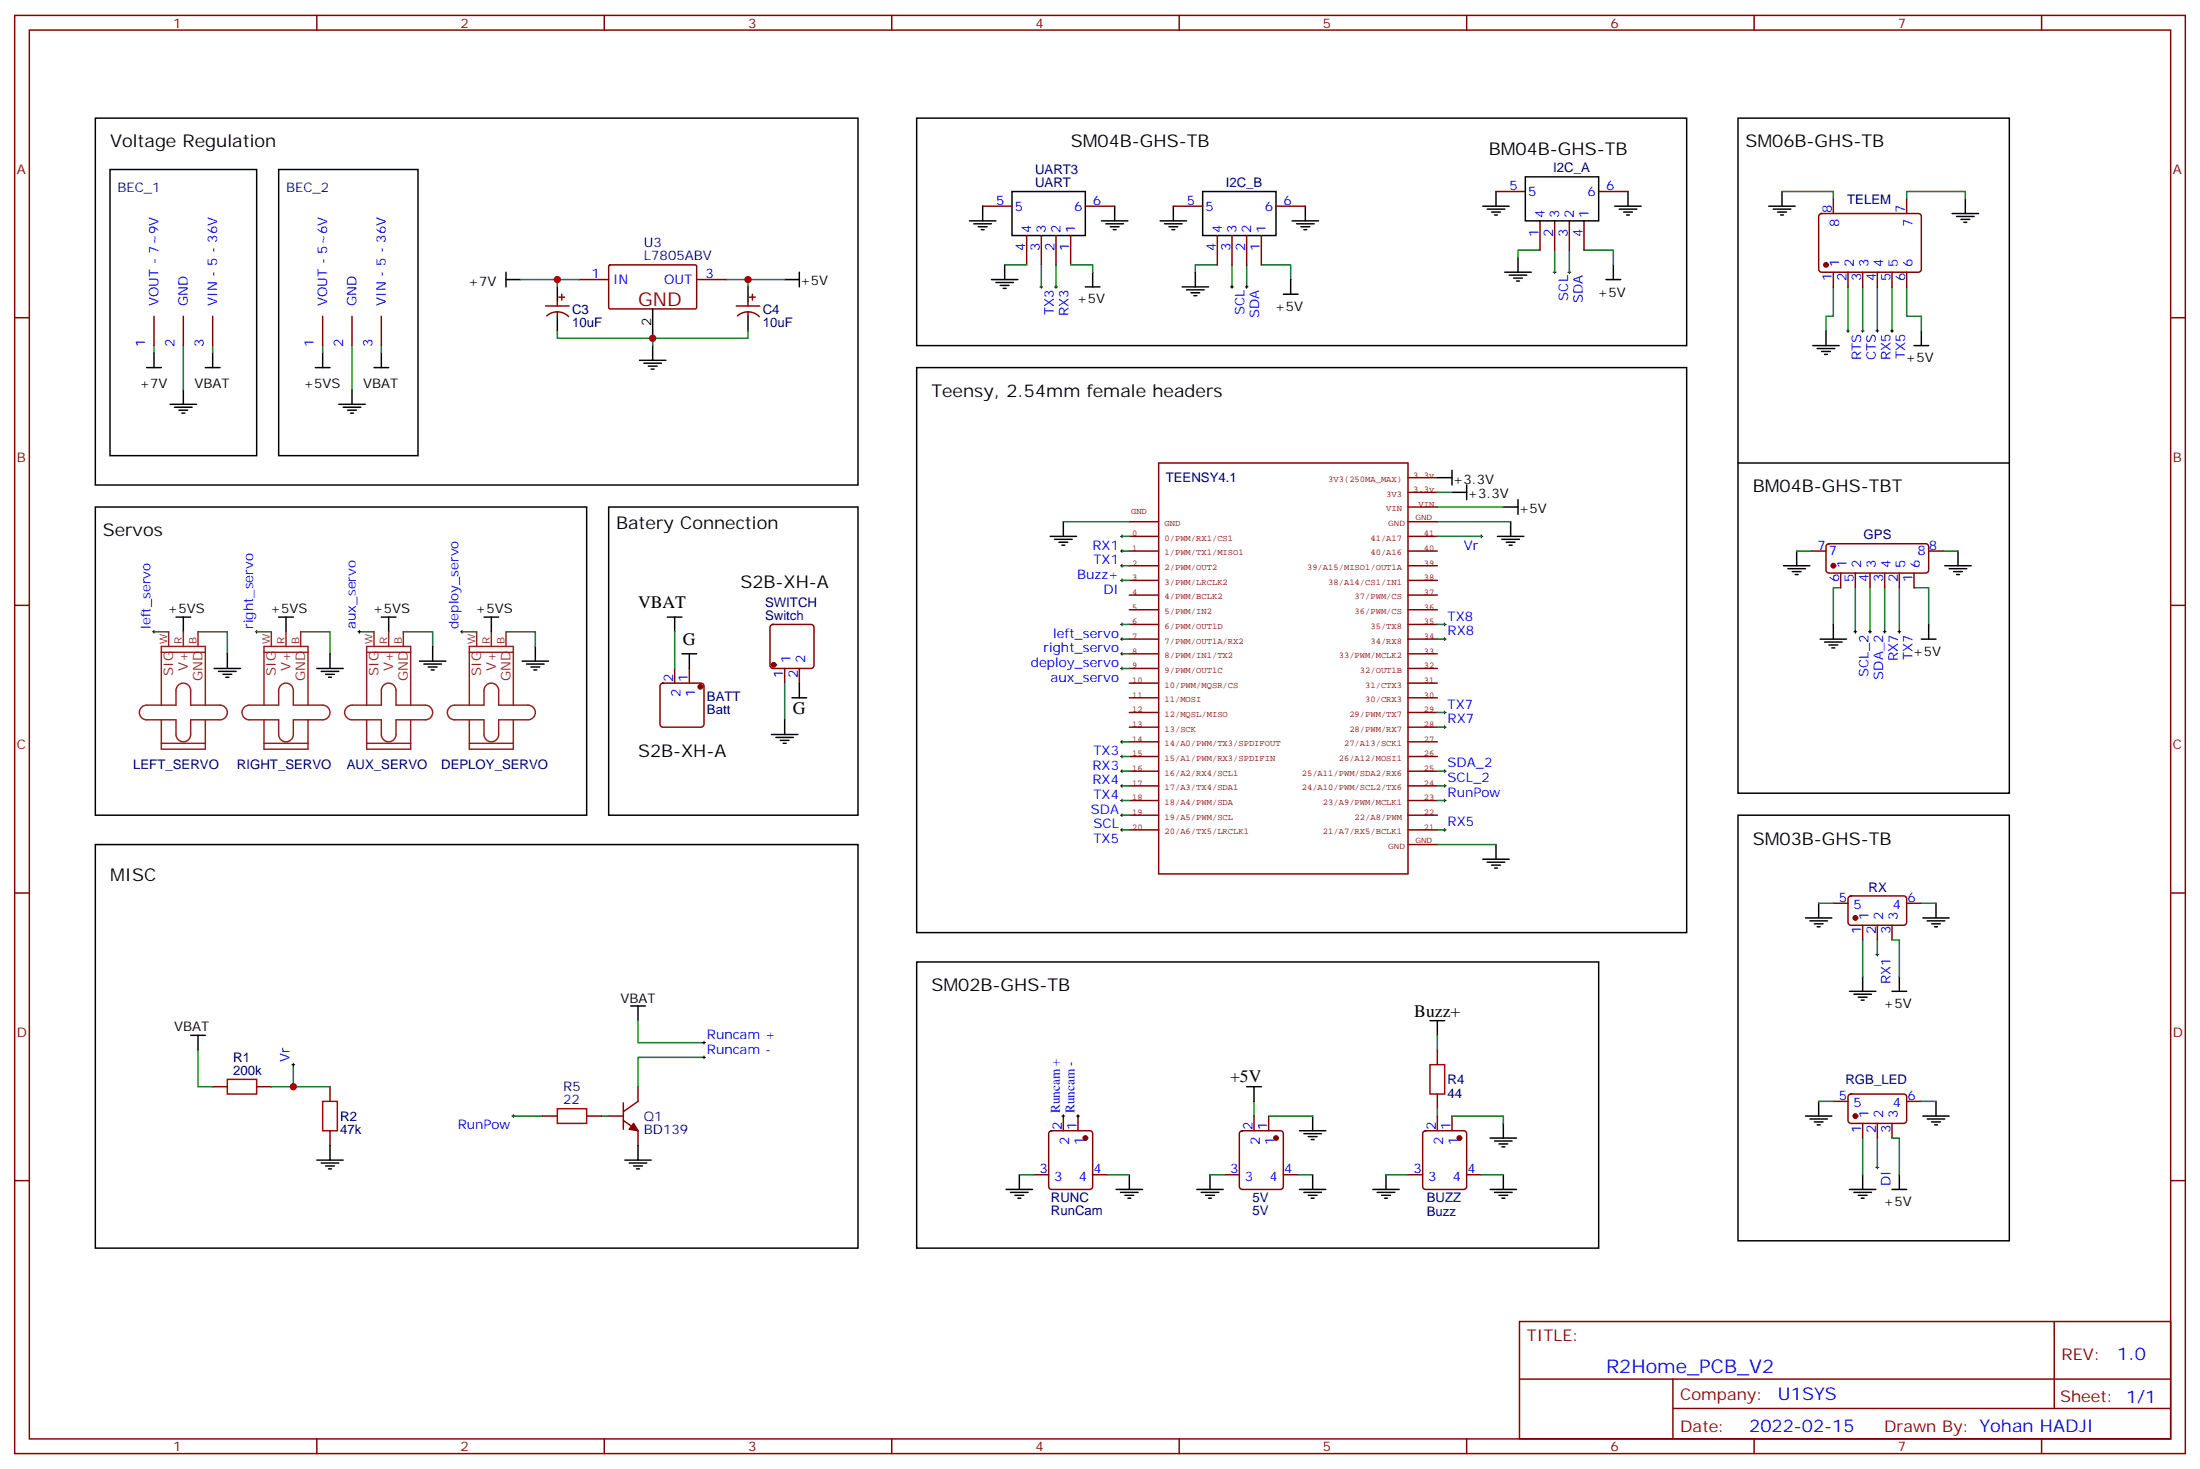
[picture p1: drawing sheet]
<svg xmlns="http://www.w3.org/2000/svg" width="529mm" height="353mm" viewBox="0 0 529 353" stroke-linecap="round" stroke-linejoin="round" font-family="sans-serif">
<g fill="none" stroke="#870000" stroke-width=".35">
<path d="M3.5 3.7h522.1v345.7h-522.1zM7.1 7.2h515v338.7h-515zM76.2 3.7v3.5M145.3 3.7v3.5M214.5 3.7v3.5M283.6 3.7v3.5M352.8 3.7v3.5M421.9 3.7v3.5M491.1 3.7v3.5M236.4 49.6h7M246.9 56.6v7.1M250.5 56.6v7.1"/>
<path d="M254 56.6v7.1M257.5 56.6v7.1M261.1 49.6h7M282.2 49.6h7.1M292.8 56.6v7.1M296.3 56.6v7.1M299.9 56.6v7.1M303.4 56.6v7.1M306.9 49.6h7.1M359.8 46h7.1M370.4 53.1v7M373.9 53.1v7"/>
<path d="M377.5 53.1v7M381 53.1v7M384.5 46h7.1M437.7 51.5l.4-.2h23.3a.71 .71 0 0 1 .7 .7v12.7a.76 .76 0 0 1-.7 .7h-23.3a.76 .76 0 0 1-.7-.7v-12.7zM441 47.8v3.5M458.6 47.8v3.5M3.5 76.4h3.6M37 76v7.1M44.1 76v7.1M51.2 76v7.1M77.6 76v7.1M84.7 76v7.1"/>
<path d="M91.7 76v7.1M131.2 73.6h5.7M131.5 75.9a3.8 3.8 0 0 1 5.3 .2M134.1 72.5v1.1M134.1 75v1M134.4 71.4h1.4M135.1 70.7v1.4M139.3 67.2h7.1M146.5 63.9l.3-.2h20.6l.2 .3-.1 10.1-.3 .2-20.6-.1-.2-.3zM167.6 67.2h7M177.1 73.6h5.6M177.4 75.9a3.8 3.8 0 0 1 5.2 .2"/>
<path d="M179.9 72.5v1.1M179.9 75v1M180.3 71.4h1.4M181 70.7v1.4M441 65.4v3.6M444.5 65.4v3.6M448 65.4v3.6M451.6 65.4v3.6M455.1 65.4v3.6M458.6 65.4v3.6M522.1 76.4h3.5M338.7 125.4h7"/>
<path d="M435.7 132.5h3.5M439.4 130.9l.5-.2h23.3a.71 .71 0 0 1 .7 .7v5.7a.76 .76 0 0 1-.7 .7h-23.3a.76 .76 0 0 1-.7-.7v-5.7zM442.7 137.8v3.5M446.3 137.8v3.5M449.8 137.8v3.5M453.3 137.8v3.5M456.8 137.8v3.5M460.4 137.8v3.5M463.9 132.5h3.5M3.5 145.5h3.6M185.4 150.3l.5-.2h9.2a.71 .71 0 0 1 .7 .7v9.2a.76 .76 0 0 1-.7 .7h-9.2a.76 .76 0 0 1-.7-.7v-9.2zM522.1 145.5h3.5"/>
<path d="M159 164.4l.5-.2h9.1a.71 .71 0 0 1 .7 .7v9.2a.76 .76 0 0 1-.7 .7h-9.1a.76 .76 0 0 1-.8-.7v-9.2zM162.3 160.7v3.5M165.8 160.7v3.5M188.7 160.7v3.5M192.3 160.7v3.5M3.5 214.7h3.6M338.7 203h7M441 217.1h3.5M444.7 215.6l.5-.2h12.7a.71 .71 0 0 1 .7 .7v5.6a.76 .76 0 0 1-.7 .7h-12.7a.76 .76 0 0 1-.7-.7v-5.6zM458.6 217.1h3.5M522.1 214.7h3.5M448 222.4v3.6"/>
<path d="M451.6 222.4v3.6M455.1 222.4v3.6M345.7 252.4v3.5M51.2 261.2h3.5M61.7 261.2h3.6M79.4 261.2v3.6M79.4 271.8v3.5M130.5 268.3h3.6M141.1 268.3h3.5M146.4 268.3h3.5M149.9 269.3l3.6 2.5v3.5M149.9 265.1v6.4"/>
<path d="M153.5 261.2v3.6l-3.6 2.4M252.5 272l.4-.2h9.2a.71 .71 0 0 1 .7 .7v12.7a.76 .76 0 0 1-.7 .7h-9.2a.76 .76 0 0 1-.7-.7v-12.7zM255.8 268.3v3.5M259.3 268.3v3.5M298.3 272l.5-.2h9.2a.71 .71 0 0 1 .7 .7v12.7a.76 .76 0 0 1-.7 .7h-9.2a.76 .76 0 0 1-.7-.7v-12.7zM301.6 268.3v3.5M305.2 268.3v3.5M342.4 272l.5-.2h9.2a.71 .71 0 0 1 .7 .7v12.7a.76 .76 0 0 1-.7 .7h-9.2a.76 .76 0 0 1-.7-.7v-12.7zM345.7 263v3.5M345.7 268.3v3.5M349.2 268.3v3.5M441 264.8h3.5"/>
<path d="M444.7 263.2l.5-.2h12.7a.71 .71 0 0 1 .7 .7v5.6a.76 .76 0 0 1-.7 .8h-12.7a.76 .76 0 0 1-.7-.8v-5.6zM448 270.1v3.5M451.6 270.1v3.5M455.1 270.1v3.5M458.6 264.8h3.5M3.5 283.8h3.6M248.7 282.4h3.5M262.8 282.4h3.5M294.6 282.4h3.5M308.7 282.4h3.5M338.7 282.4h3.5M352.8 282.4h3.5"/>
<path d="M522.1 283.8h3.5M365.5 317.7h156.6v28.2h-156.6zM494.1 317.7v20.9M365.5 331.5h156.5M402.4 338.6h119.6M402.4 331.5v14.1M76.2 345.9v3.5M145.3 345.9v3.5M214.5 345.9v3.5M283.6 345.9v3.5M352.8 345.9v3.5M421.9 345.9v3.5"/>
<path d="M491.1 345.9v3.5"/>
</g>
<g fill="none" stroke="#000" stroke-width=".35">
<path d="M22.9 28.4h183.5v88.2h-183.5zM220.5 28.4h185.2v54.7h-185.2zM418 28.4h65.3v162.3h-65.3zM26.5 40.7h35.2v68.8h-35.2zM67 40.7h33.5v68.8h-33.5zM233.2 53.1h6.3M234.2 53.8h4.3M235.3 54.5h2.1M236 55.2h.7M236.4 49.6v3.5M243.4 46h17.7v10.6h-17.7zM264.9 53.1h6.4"/>
<path d="M266 53.8h4.2M267.1 54.5h2.1M267.8 55.2h.7M268.1 49.6v3.5M279 53.1h6.4M280.1 53.8h4.2M281.2 54.5h2.1M281.9 55.2h.7M282.2 49.6v3.5M289.3 46h17.6v10.6h-17.6zM310.8 53.1h6.3M311.9 53.8h4.2"/>
<path d="M312.9 54.5h2.1M313.6 55.2h.7M314 49.6v3.5M356.7 49.6h6.3M357.7 50.3h4.2M358.8 51h2.1M359.5 51.7h.7M359.8 46v3.6M366.9 42.5h17.6v10.6h-17.6zM388.4 49.6h6.4M389.5 50.3h4.2M390.5 51h2.1"/>
<path d="M391.2 51.7h.7M391.6 46v3.6M425.4 49.6h6.4M426.5 50.3h4.2M427.6 51h2.1M428.3 51.7h.7M428.6 46v3.6M469.5 51.3h6.4M470.6 52h4.2M471.7 52.7h2.1M472.4 53.4h.7M472.7 47.8v3.5"/>
<path d="M121.7 67.2h3.5M121.7 65.4v3.6M134.1 69v3.5M134.1 76v3.6M157 74.3v7M179.9 69v3.5M179.9 76v3.6M188.7 67.2h3.6M192.3 65.4v3.6M238.5 67.2h6.3M239.5 67.9h4.3M240.6 68.6h2.1"/>
<path d="M241.3 69.3h.7M241.7 63.7v3.5M261.1 69h3.5M262.8 65.4v3.6M284.3 69h6.4M285.4 69.7h4.2M286.5 70.4h2.1M287.2 71.1h.7M287.5 65.4v3.6M308.7 70.7h3.5M310.4 67.2v3.5M361.9 65.4h6.4"/>
<path d="M363 66.1h4.2M364.1 66.9h2.1M364.8 67.6h.7M365.1 61.9v3.5M386.3 67.2h3.5M388.1 63.7v3.5M439.2 79.6v3.5M462.1 79.6v3.5M35.3 88.4h3.5M37 84.8v3.6M40.9 97.2h6.4M42 97.9h4.2"/>
<path d="M43 98.6h2.2M43.7 99.3h.7M44.1 93.7v3.5M49.4 88.4h3.5M51.2 84.8v3.6M75.8 88.4h3.6M77.6 84.8v3.6M81.5 97.2h6.3M82.5 97.9h4.3M83.6 98.6h2.1M84.3 99.3h.7M84.7 93.7v3.5"/>
<path d="M90 88.4h3.5M91.7 84.8v3.6M153.8 86.6h6.4M154.9 87.3h4.2M155.9 88h2.1M156.6 88.7h.7M157 83.1v3.5M220.5 88.4h185.2v135.8h-185.2zM436 83.1h6.4M437.1 83.8h4.2M438.1 84.5h2.2M438.9 85.2h.7"/>
<path d="M460.4 83.1h3.5M345.7 114.8h3.5M349.2 118.4h3.6M349.2 113.1v3.5M352.8 116.6v3.5M418 111.3h65.3M22.9 121.9h118.2v74.1h-118.2zM146.4 121.9h60v74.1h-60zM252.6 128.9h6.3M253.6 129.6h4.3M254.7 130.4h2.1M255.4 131.1h.7"/>
<path d="M255.8 125.4v3.5M360.2 128.9h6.3M361.2 129.6h4.3M361.6 121.9h3.5M362.3 130.4h2.1M363 131.1h.7M363.4 125.4v3.5M365.1 120.1v3.5M429 136h6.3M430 136.7h4.3M431.1 137.4h2.1M431.8 138.1h.7"/>
<path d="M432.2 132.5v3.5M467.8 136h6.3M468.8 136.7h4.3M469.9 137.4h2.1M470.6 138.1h.7M471 132.5v3.5M42.3 148.3h3.6M44.1 148.3v3.6M54.7 157.2v3.5M67 148.3h3.6M68.8 148.3v3.6M79.4 157.2v3.5"/>
<path d="M91.7 148.3h3.5M93.5 148.3v3.6M100.9 158.9h6.3M102 159.6h4.2M104.1 155.4v3.5M116.4 148.3h3.5M118.2 148.3v3.6M125.6 158.9h6.3M126.6 159.6h4.3M128.8 155.4v3.5M160.5 148.3h3.5M162.3 148.3v3.6"/>
<path d="M164 157.2h3.6M165.8 157.2v3.5M437.8 153.6h6.3M438.9 154.3h4.2M439.9 155h2.1M440.6 155.8h.7M441 150.1v3.5M462.1 153.6h3.6M463.9 150.1v3.5M51.5 160.7h6.4M52.6 161.4h4.2M53.6 162.1h2.1"/>
<path d="M54.3 162.8h.7M76.2 160.7h6.3M77.3 161.4h4.2M78.3 162.1h2.1M79 162.8h.7M103 160.3h2.1M103.7 161h.7M127.7 160.3h2.1M128.4 161h.7M185.6 176.6h6.3M186.6 177.3h4.3M187.7 178h2.1"/>
<path d="M188.4 178.7h.7M188.7 173v3.6M190.5 167.7h3.5M192.3 164.2v3.5M418 196h65.3v102.3h-65.3zM22.9 203h183.5v97h-183.5zM356.7 206.6h6.3M357.7 207.3h4.2M358.8 208h2.1M359.5 208.7h.7M359.8 203v3.6M437.4 217.1v3.6"/>
<path d="M465.7 217.1v3.6M220.5 231.2h164v68.8h-164zM434.3 220.7h6.3M435.3 221.4h4.3M436.4 222.1h2.1M437.1 222.8h.7M444.9 238.3h6.3M445.9 239h4.2M447 239.7h2.1M448 234.8v3.5M455.1 238.3h3.5M456.8 234.8v3.5"/>
<path d="M462.5 220.7h6.3M463.5 221.4h4.3M464.6 222.1h2.1M465.3 222.8h.7M45.9 248.9h3.5M47.6 248.9v3.5M151.7 241.8h3.5M153.5 241.8v3.6M344 245.4h3.5M345.7 245.4v3.5M447.7 240.4h.7M76.2 278.9h6.3"/>
<path d="M77.3 279.6h4.2M79.4 275.3v3.6M150.3 278.9h6.3M151.3 279.6h4.3M153.5 275.3v3.6M299.9 261.2h3.5M301.6 261.2v3.6M312.6 271.8h6.3M313.6 272.5h4.3M314.7 273.2h2.1M315.4 273.9h.7M315.7 268.3v3.5"/>
<path d="M358.4 273.6h6.4M359.5 274.3h4.2M360.5 275h2.2M361.2 275.7h.7M361.6 270.1v3.5M434.3 268.3h6.3M435.3 269h4.3M436.4 269.7h2.1M437.1 270.4h.7M437.4 264.8v3.5M462.5 268.3h6.3M463.5 269h4.3"/>
<path d="M464.6 269.7h2.1M465.3 270.4h.7M465.7 264.8v3.5M78.3 280.3h2.1M79 281h.7M152.4 280.3h2.1M153.1 281h.7M242 285.9h6.4M243.1 286.6h4.2M244.1 287.3h2.1M244.8 288h.7M245.2 282.4v3.5"/>
<path d="M268.5 285.9h6.3M269.5 286.6h4.3M270.6 287.3h2.1M271.3 288h.7M271.6 282.4v3.5M287.9 285.9h6.3M288.9 286.6h4.3M290 287.3h2.1M290.7 288h.7M291 282.4v3.5M312.6 285.9h6.3M313.6 286.6h4.3"/>
<path d="M314.7 287.3h2.1M315.4 288h.7M315.7 282.4v3.5M330.2 285.9h6.3M331.3 286.6h4.2M332.3 287.3h2.1M333 288h.7M333.4 282.4v3.5M358.4 285.9h6.4M359.5 286.6h4.2M360.5 287.3h2.2M361.2 288h.7"/>
<path d="M361.6 282.4v3.5M444.9 285.9h6.3M445.9 286.6h4.2M447 287.3h2.1M447.7 288h.7M448 282.4v3.5M455.1 285.9h3.5M456.8 282.4v3.5"/>
</g>
<g fill="none" stroke="#008700" stroke-width=".35">
<path d="M428.6 46h12.4v1.8M458.6 47.8v-1.8h14.1v1.8M125.2 67.2h14.1M134.1 79.6v1.7h22.9v1.8M134.1 67.2v1.8M174.6 67.2h14.1M179.9 79.6v1.7h-22.9M179.9 67.2v1.8M241.7 63.7h5.2M250.5 63.7v5.3M254 63.7v5.3M257.5 63.7h5.3v1.7"/>
<path d="M292.8 63.7h-5.3v1.7M296.3 63.7v5.3M299.9 63.7v5.3M303.4 63.7h7v3.5M370.4 60.1h-5.3v1.8M373.9 60.1v5.3M377.5 60.1v5.3M381 60.1h7.1v3.6M441 69v7h-1.8v3.6M444.5 69v10.6M448 69v10.6M451.6 69v10.6"/>
<path d="M455.1 69v10.6M458.6 69v7h3.5v3.6M37 83.1v1.7M44.1 83.1v10.6M51.2 83.1v1.7M77.6 83.1v1.7M84.7 83.1v10.6M91.7 83.1v1.7M345.7 118.4h3.5M255.8 125.4h15.8M269.9 128.9h1.7M269.9 132.5h1.7"/>
<path d="M269.9 136h1.7M269.9 139.5h1.7M345.7 125.4h17.7M345.7 128.9h10.6M345.7 121.9h15.9M432.2 132.5h3.5M467.4 132.5h3.6M37 151.9h3.6M47.6 151.9h7.1v5.3M61.7 151.9h3.6M72.3 151.9h7.1v5.3M86.4 151.9h3.6"/>
<path d="M97 151.9h7.1v3.5M111.1 151.9h3.6M121.7 151.9h7.1v3.5M162.3 151.9v8.8M269.9 150.1h1.7M269.9 153.6h1.7M269.9 157.2h1.7M345.7 150.1h1.8M345.7 153.6h1.8M442.7 141.3h-1.7v8.8M446.3 141.3v10.6M449.8 141.3v10.6"/>
<path d="M453.3 141.3v10.6M456.8 141.3v10.6M460.4 141.3h3.5v8.8M188.7 164.2v8.8M269.9 178.3h1.7M269.9 160.7h1.7M345.7 171.3h1.8M345.7 174.8h1.8M269.9 181.9h1.7M269.9 185.4h1.7M269.9 188.9h1.7M269.9 192.4h1.7"/>
<path d="M269.9 196h1.7M269.9 199.5h1.7M345.7 185.4h1.8M345.7 188.9h1.8M345.7 192.4h1.8M345.7 199.5h1.8M345.7 203h14.1M437.4 217.1h3.6M462.1 217.1h3.6M448 226v8.8M451.6 226v3.5M455.1 226h1.7v8.8"/>
<path d="M47.6 252.4v8.8h3.6M70.6 255.9v5.3M153.5 245.4v5.2h15.8M169.3 254.2h-15.8v7M345.7 248.9v3.5M65.3 261.2h14.1M123.5 268.3h7M144.6 268.3h1.8M301.6 264.8v3.5M305.2 268.3h10.5M345.7 266.5v1.8M349.2 268.3h12.4v1.8"/>
<path d="M437.4 264.8h3.6M448 273.6v8.8M451.6 273.6v7M455.1 273.6h1.7v8.8M462.1 264.8h3.6M245.2 282.4h3.5M266.3 282.4h5.3M291 282.4h3.6M312.2 282.4h3.5M333.4 282.4h5.3M356.3 282.4h5.3"/>
</g>
<g fill="none" stroke="#8c2424" stroke-width=".35">
<path d="M38.8 156.8h10.6M40.6 151.9v3.5M44.1 151.9v3.5M47.6 151.9v3.5M63.5 156.8h10.6M65.3 151.9v3.5M68.8 151.9v3.5M72.3 151.9v3.5M88.2 156.8h10.6M90 151.9v3.5M93.5 151.9v3.5M97 151.9v3.5"/>
<path d="M112.9 156.8h10.6M114.7 151.9v3.5M118.2 151.9v3.5M121.7 151.9v3.5M34 170l.8-.4 .5-.1h7v-3.5a1.76 1.76 0 0 1 1.8-1.8 1.76 1.76 0 0 1 1.8 1.8v3.5h7a1.76 1.76 0 0 1 1.8 1.8 1.76 1.76 0 0 1-1.8 1.7h-7v3.6a1.76 1.76 0 0 1-1.8 1.7 1.76 1.76 0 0 1-1.8-1.7v-3.6h-7a1.76 1.76 0 0 1-1.7-1.1 1.76 1.76 0 0 1 .4-1.9zM38.8 173v7.1h10.6v-7.1M38.8 169.5v-14.1h10.6v14.1M38.8 178.7h10.6M58.7 170l.8-.4 .5-.1h7v-3.5a1.76 1.76 0 0 1 1.8-1.8 1.76 1.76 0 0 1 1.8 1.8v3.5h7a1.76 1.76 0 0 1 1.8 1.8 1.76 1.76 0 0 1-1.8 1.7h-7v3.6a1.76 1.76 0 0 1-1.8 1.7 1.76 1.76 0 0 1-1.8-1.7v-3.6h-7a1.76 1.76 0 0 1-1.7-1.1 1.76 1.76 0 0 1 .4-1.9zM63.5 173v7.1h10.6v-7.1M63.5 169.5v-14.1h10.6v14.1M63.5 178.7h10.6"/>
<path d="M83.4 170l.8-.4 .5-.1h7v-3.5a1.76 1.76 0 0 1 1.8-1.8 1.76 1.76 0 0 1 1.7 1.8v3.5h7.1a1.76 1.76 0 0 1 1.8 1.8 1.76 1.76 0 0 1-1.8 1.7h-7.1v3.6a1.76 1.76 0 0 1-1.7 1.7 1.76 1.76 0 0 1-1.8-1.7v-3.6h-7a1.76 1.76 0 0 1-1.7-1.1 1.76 1.76 0 0 1 .4-1.9zM88.2 173v7.1h10.6v-7.1M88.2 169.5v-14.1h10.6v14.1M88.2 178.7h10.6M108.1 170l.8-.4 .5-.1h7v-3.5a1.76 1.76 0 0 1 1.8-1.8 1.76 1.76 0 0 1 1.7 1.8v3.5h7.1a1.76 1.76 0 0 1 1.8 1.8 1.76 1.76 0 0 1-1.8 1.7h-7.1v3.6a1.76 1.76 0 0 1-1.7 1.7 1.76 1.76 0 0 1-1.8-1.7v-3.6h-7a1.76 1.76 0 0 1-1.7-1.1 1.76 1.76 0 0 1 .4-1.9zM112.9 169.5v-14.1h10.6v14.1M112.9 173v7.1h10.6v-7.1M112.9 178.7h10.6"/>
</g>
<g fill="none" stroke="#000" stroke-width=".24">
<path d="M250.1 69h.7M250.5 68.6v.7M253.6 69h.8M254 68.6v.7M296 69h.7M296.3 68.6v.7M299.5 69h.7M299.9 68.6v.7M373.6 65.4h.7M373.9 65.1v.7M377.1 65.4h.7M377.5 65.1v.7"/>
<path d="M444.1 79.6h.8M444.5 79.2v.7M447.7 79.6h.7M448 79.2v.7M451.2 79.6h.7M451.6 79.2v.7M454.7 79.6h.7M455.1 79.2v.7M269.5 132.5h.7M269.5 128.9h.7M269.5 139.5h.7M269.5 136h.7"/>
<path d="M269.9 128.6v.7M269.9 132.1v.7M269.9 135.6v.7M269.9 139.2v.7M356 128.9h.7M356.3 128.6v.7M36.7 151.9h.7M37 151.5v.7M61.4 151.9h.7M61.7 151.5v.7M86.1 151.9h.7M86.4 151.5v.7"/>
<path d="M110.8 151.9h.7M111.1 151.5v.7M269.5 153.6h.7M269.5 150.1h.7M269.5 157.2h.7M269.9 149.8v.7M269.9 153.3v.7M269.9 156.8v.7M347.1 153.6h.7M347.1 150.1h.7M347.5 149.8v.7M347.5 153.3v.7"/>
<path d="M445.9 151.9h.7M446.3 151.5v.7M449.4 151.9h.7M449.8 151.5v.7M453 151.9h.7M453.3 151.5v.7M456.5 151.9h.7M456.8 151.5v.7M269.5 178.3h.7M269.5 160.7h.7M269.9 160.3v.7M269.9 178v.7"/>
<path d="M347.1 174.8h.7M347.1 171.3h.7M347.5 170.9v.7M347.5 174.4v.8M269.5 199.5h.7M269.5 188.9h.7M269.5 185.4h.7M269.5 192.4h.7M269.5 196h.7M269.5 181.9h.7M269.9 181.5v.7M269.9 185v.7"/>
<path d="M269.9 188.6v.7M269.9 192.1v.7M269.9 195.6v.7M269.9 199.1v.7M347.1 199.5h.7M347.1 188.9h.7M347.1 185.4h.7M347.1 192.4h.7M347.5 185v.7M347.5 188.6v.7M347.5 192.1v.7M347.5 199.1v.7"/>
<path d="M451.2 229.5h.7M451.6 229.1v.7M70.2 255.9h.7M70.6 255.6v.7M169 250.6h.7M169 254.2h.7M169.3 250.3v.7M169.3 253.8v.7M123.1 268.3h.7M123.5 267.9v.7M255.4 268.3h.7M255.8 267.9v.7"/>
<path d="M258.9 268.3h.7M259.3 267.9v.7M451.2 280.6h.7M451.6 280.3v.7"/>
</g>
<g fill="none" stroke="#850000" stroke-width=".35">
<path d="M278.7 111.3h60v98.8h-60zM338.7 118.4h7M338.7 114.8h7M271.6 128.9h7.1M271.6 132.5h7.1M271.6 136h7.1M271.6 139.5h7.1M271.6 125.4h7.1M338.7 128.9h7M338.7 132.5h7M338.7 136h7M338.7 139.5h7"/>
<path d="M338.7 121.9h7M271.6 157.2h7.1M271.6 153.6h7.1M271.6 150.1h7.1M271.6 146.6h7.1M271.6 143.1h7.1M338.7 157.2h7M338.7 153.6h7M338.7 150.1h7M338.7 146.6h7M338.7 143.1h7M271.6 164.2h7.1"/>
<path d="M271.6 167.7h7.1M271.6 171.3h7.1M271.6 174.8h7.1M271.6 178.3h7.1M271.6 160.7h7.1M338.7 164.2h7M338.7 167.7h7M338.7 171.3h7M338.7 174.8h7M338.7 178.3h7M338.7 160.7h7M271.6 181.9h7.1"/>
<path d="M271.6 185.4h7.1M271.6 188.9h7.1M271.6 192.4h7.1M271.6 196h7.1M271.6 199.5h7.1M338.7 181.9h7M338.7 185.4h7M338.7 188.9h7M338.7 192.4h7M338.7 196h7M338.7 199.5h7"/>
</g>
<path d="M54.7 259.5h7v3.5h-7zM344 255.9h3.5v7.1h-3.5zM77.6 264.8h3.5v7h-3.5zM134.1 266.5h7v3.6h-7z" fill="none" stroke="#a10000" stroke-width=".35"/>
<g fill="#870000" stroke="#870000" stroke-width=".35">
<path d="M152.4 270.1l1.1 1.7-2.2-.3z"/>
<circle cx="261.1" cy="273.6" r=".53"/>
<circle cx="306.9" cy="273.6" r=".53"/>
<circle cx="168.5" cy="165.1" r=".53"/>
<circle cx="186.1" cy="159.8" r=".53"/>
<circle cx="351" cy="273.6" r=".53"/>
<circle cx="439.2" cy="63.7" r=".53"/>
<circle cx="441" cy="136" r=".53"/>
<circle cx="446.3" cy="220.7" r=".53"/>
<circle cx="446.3" cy="268.3" r=".53"/>
</g>
<g fill="#c00">
<circle cx="134.1" cy="67.2" r=".88"/>
<circle cx="179.9" cy="67.2" r=".88"/>
<circle cx="157" cy="81.3" r=".88"/>
<circle cx="70.6" cy="261.2" r=".88"/>
</g>
<text font-size="4.6" fill="#800" x="153.5" y="73.6">GND</text>
<text font-size="4.6" fill="#00f" x="386.3" y="330">R2Home_PCB_V2</text>
<g font-size="4.2">
<text x="26.5" y="35.5">Voltage Regulation</text>
<text x="257.5" y="35.5">SM04B-GHS-TB</text>
<text x="419.8" y="35.5">SM06B-GHS-TB</text>
<text x="358.1" y="37.2">BM04B-GHS-TB</text>
<text x="224" y="95.4">Teensy, 2.54mm female headers</text>
<text x="421.6" y="118.4">BM04B-GHS-TBT</text>
<text x="24.7" y="128.9">Servos</text>
<text x="148.2" y="127.2">Batery Connection</text>
<text x="178.1" y="141.3">S2B-XH-A</text>
<text x="153.5" y="146.2">VBAT</text>
<text x="164.3" y="155">G</text>
<text x="190.7" y="171.7">G</text>
<text x="153.5" y="181.9">S2B-XH-A</text>
<text x="421.6" y="203">SM03B-GHS-TB</text>
<text x="26.5" y="211.8">MISC</text>
<text x="224" y="238.3">SM02B-GHS-TB</text>
<text x="340.2" y="244.4">Buzz+</text>
<text x="295.9" y="260.1">+5V</text>
</g>
<g font-size="4.2" fill="#00f">
<text x="509.3" y="326.9">1.0</text>
<text x="427.7" y="336.5">U1SYS</text>
<text x="420.7" y="344.3">2022-02-15</text>
</g>
<g font-size="3.9" fill="#800">
<text x="367.2" y="322.3">TITLE:</text>
<text x="495.9" y="326.9">REV:</text>
<text x="404.1" y="336.5">Company:</text>
<text x="495.5" y="337.1">Sheet: 1/1</text>
<text x="404.1" y="344.1">Date:</text>
<text x="453.2" y="344.2">Drawn By: Yohan HADJI</text>
</g>
<g font-size="3.2" fill="#800">
<text x="41.6" y="6.7">1</text>
<text x="110.8" y="6.7">2</text>
<text x="179.9" y="6.7">3</text>
<text x="249.1" y="6.7">4</text>
<text x="318.2" y="6.7">5</text>
<text x="387.3" y="6.7">6</text>
<text x="456.5" y="6.7">7</text>
<text x="4.1" y="41.8">A</text>
<text x="522.6" y="41.8">A</text>
<text x="4.1" y="110.9">B</text>
<text x="522.6" y="110.9">B</text>
<text x="4.1" y="180.1">C</text>
<text x="522.6" y="180.1">C</text>
<text x="4.1" y="249.2">D</text>
<text x="522.6" y="249.2">D</text>
<text x="41.6" y="348.9">1</text>
<text x="110.8" y="348.9">2</text>
<text x="179.9" y="348.9">3</text>
<text x="249.1" y="348.9">4</text>
<text x="318.2" y="348.9">5</text>
<text x="387.3" y="348.9">6</text>
<text x="456.5" y="348.9">7</text>
</g>
<g font-size="3.2" fill="#000080">
<text x="249" y="41.7">UART3</text>
<text x="373.6" y="41.5">I2C_A</text>
<text x="28.2" y="46">BEC_1</text>
<text x="68.8" y="46">BEC_2</text>
<text x="249" y="45">UART</text>
<text x="294.8" y="45">I2C_B</text>
<text x="444.3" y="49">TELEM</text>
<text x="154.9" y="59.4">U3</text>
<text x="154.9" y="62.6">L7805ABV</text>
<text x="137.6" y="75.4">C3</text>
<text x="183.4" y="75.4">C4</text>
<text x="137.6" y="78.6">10uF</text>
<text x="183.4" y="78.6">10uF</text>
<text x="280.4" y="116">TEENSY4.1</text>
<text x="448.3" y="129.6">GPS</text>
<text x="184" y="149">Switch</text>
<text x="184" y="146">SWITCH</text>
<text x="170" y="171.6">Batt</text>
<text x="170" y="168.5">BATT</text>
<text x="32" y="184.8">LEFT_SERVO</text>
<text x="57" y="184.7">RIGHT_SERVO</text>
<text x="83.4" y="184.7">AUX_SERVO</text>
<text x="106.1" y="184.8">DEPLOY_SERVO</text>
<text x="449.4" y="214.3">RX</text>
<text x="56.1" y="255.2">R1</text>
<text x="56.1" y="258.4">200k</text>
<text x="135.5" y="262.3">R5</text>
<text x="348.2" y="263.9">44</text>
<text x="348.2" y="260.6">R4</text>
<text x="443.9" y="260.6">RGB_LED</text>
<text x="81.8" y="269.4">R2</text>
<text x="135.5" y="265.5">22</text>
<text x="154.9" y="269.5">Q1</text>
<text x="81.8" y="272.6">47k</text>
<text x="154.9" y="272.7">BD139</text>
<text x="252.8" y="292">RunCam</text>
<text x="252.8" y="288.8">RUNC</text>
<text x="301.3" y="292.2">5V</text>
<text x="301.3" y="289">5V</text>
<text x="343.2" y="292.3">Buzz</text>
<text x="343.2" y="289.1">BUZZ</text>
</g>
<g font-size="3.2" fill="#00f">
<text x="363.1" y="45.7">5</text>
<text x="367.6" y="47.1">5</text>
<text x="381.8" y="47.1">6</text>
<text x="386.3" y="45.7">6</text>
<text x="239.6" y="49.2">5</text>
<text x="244.1" y="50.6">5</text>
<text x="258.3" y="50.6">6</text>
<text x="262.8" y="49.2">6</text>
<text x="285.5" y="49.2">5</text>
<text x="290" y="50.6">5</text>
<text x="304.2" y="50.6">6</text>
<text x="308.7" y="49.2">6</text>
<text x="371.5" y="52.4" transform="rotate(-90 371.5 52.4)">4</text>
<text x="375" y="52.4" transform="rotate(-90 375 52.4)">3</text>
<text x="378.5" y="52.4" transform="rotate(-90 378.5 52.4)">2</text>
<text x="382.1" y="52.4" transform="rotate(-90 382.1 52.4)">1</text>
<text x="440.6" y="51.2" transform="rotate(-90 440.6 51.2)">8</text>
<text x="458.3" y="51.2" transform="rotate(-90 458.3 51.2)">7</text>
<text x="248" y="55.9" transform="rotate(-90 248 55.9)">4</text>
<text x="251.5" y="55.9" transform="rotate(-90 251.5 55.9)">3</text>
<text x="255.1" y="55.9" transform="rotate(-90 255.1 55.9)">2</text>
<text x="258.6" y="55.9" transform="rotate(-90 258.6 55.9)">1</text>
<text x="293.9" y="55.9" transform="rotate(-90 293.9 55.9)">4</text>
<text x="297.4" y="55.9" transform="rotate(-90 297.4 55.9)">3</text>
<text x="300.9" y="55.9" transform="rotate(-90 300.9 55.9)">2</text>
<text x="304.4" y="55.9" transform="rotate(-90 304.4 55.9)">1</text>
<text x="370.1" y="56.9" transform="rotate(-90 370.1 56.9)">1</text>
<text x="373.6" y="56.9" transform="rotate(-90 373.6 56.9)">2</text>
<text x="377.1" y="56.9" transform="rotate(-90 377.1 56.9)">3</text>
<text x="380.6" y="56.9" transform="rotate(-90 380.6 56.9)">4</text>
<text x="442.4" y="54.7" transform="rotate(-90 442.4 54.7)">8</text>
<text x="460" y="54.7" transform="rotate(-90 460 54.7)">7</text>
<text x="246.6" y="60.4" transform="rotate(-90 246.6 60.4)">4</text>
<text x="250.1" y="60.4" transform="rotate(-90 250.1 60.4)">3</text>
<text x="253.6" y="60.4" transform="rotate(-90 253.6 60.4)">2</text>
<text x="257.2" y="60.4" transform="rotate(-90 257.2 60.4)">1</text>
<text x="292.5" y="60.4" transform="rotate(-90 292.5 60.4)">4</text>
<text x="296" y="60.4" transform="rotate(-90 296 60.4)">3</text>
<text x="299.5" y="60.4" transform="rotate(-90 299.5 60.4)">2</text>
<text x="303" y="60.4" transform="rotate(-90 303 60.4)">1</text>
<text x="442.4" y="64.1" transform="rotate(-90 442.4 64.1)">1</text>
<text x="445.9" y="64.1" transform="rotate(-90 445.9 64.1)">2</text>
<text x="449.4" y="64.1" transform="rotate(-90 449.4 64.1)">3</text>
<text x="453" y="64.1" transform="rotate(-90 453 64.1)">4</text>
<text x="456.5" y="64.1" transform="rotate(-90 456.5 64.1)">5</text>
<text x="460" y="64.1" transform="rotate(-90 460 64.1)">6</text>
<text x="142.3" y="66.9">1</text>
<text x="147.5" y="68.3">IN</text>
<text x="159.7" y="68.3">OUT</text>
<text x="169.7" y="66.9">3</text>
<text x="440.6" y="67.6" transform="rotate(-90 440.6 67.6)">1</text>
<text x="444.1" y="67.6" transform="rotate(-90 444.1 67.6)">2</text>
<text x="447.7" y="67.6" transform="rotate(-90 447.7 67.6)">3</text>
<text x="451.2" y="67.6" transform="rotate(-90 451.2 67.6)">4</text>
<text x="454.7" y="67.6" transform="rotate(-90 454.7 67.6)">5</text>
<text x="458.3" y="67.6" transform="rotate(-90 458.3 67.6)">6</text>
<text x="38.1" y="73.6" transform="rotate(-90 38.1 73.6)">VOUT - 7~9V</text>
<text x="45.2" y="73.6" transform="rotate(-90 45.2 73.6)">GND</text>
<text x="52.2" y="73.6" transform="rotate(-90 52.2 73.6)">VIN - 5 - 36V</text>
<text x="78.7" y="73.6" transform="rotate(-90 78.7 73.6)">VOUT - 5~6V</text>
<text x="85.7" y="73.6" transform="rotate(-90 85.7 73.6)">GND</text>
<text x="92.8" y="73.6" transform="rotate(-90 92.8 73.6)">VIN - 5 - 36V</text>
<text x="253.5" y="75.8" transform="rotate(-90 253.5 75.8)">TX3</text>
<text x="257" y="76.1" transform="rotate(-90 257 76.1)">RX3</text>
<text x="299.3" y="75.8" transform="rotate(-90 299.3 75.8)">SCL</text>
<text x="302.9" y="76.5" transform="rotate(-90 302.9 76.5)">SDA</text>
<text x="377.2" y="72.3" transform="rotate(-90 377.2 72.3)">SCL</text>
<text x="380.7" y="72.9" transform="rotate(-90 380.7 72.9)">SDA</text>
<text x="34.9" y="83.3" transform="rotate(-90 34.9 83.3)">1</text>
<text x="42" y="83.3" transform="rotate(-90 42 83.3)">2</text>
<text x="49" y="83.3" transform="rotate(-90 49 83.3)">3</text>
<text x="75.5" y="83.3" transform="rotate(-90 75.5 83.3)">1</text>
<text x="82.5" y="83.3" transform="rotate(-90 82.5 83.3)">2</text>
<text x="89.6" y="83.3" transform="rotate(-90 89.6 83.3)">3</text>
<text x="447.7" y="86.6" transform="rotate(-90 447.7 86.6)">RTS</text>
<text x="451.2" y="86.6" transform="rotate(-90 451.2 86.6)">CTS</text>
<text x="454.7" y="86.6" transform="rotate(-90 454.7 86.6)">RX5</text>
<text x="458.3" y="86.4" transform="rotate(-90 458.3 86.4)">TX5</text>
<text x="262.8" y="132.1">RX1</text>
<text x="263" y="135.6">TX1</text>
<text x="352.1" y="132.3">Vr</text>
<text x="437.2" y="132.1">7</text>
<text x="439.9" y="133.5">7</text>
<text x="444.1" y="136.5" transform="rotate(-90 444.1 136.5)">1</text>
<text x="447.7" y="136.5" transform="rotate(-90 447.7 136.5)">2</text>
<text x="451.2" y="136.5" transform="rotate(-90 451.2 136.5)">3</text>
<text x="454.7" y="136.5" transform="rotate(-90 454.7 136.5)">4</text>
<text x="458.3" y="136.5" transform="rotate(-90 458.3 136.5)">5</text>
<text x="461.2" y="133.5">8</text>
<text x="461.8" y="136.5" transform="rotate(-90 461.8 136.5)">6</text>
<text x="463.9" y="132.1">8</text>
<text x="259.1" y="139.2">Buzz+</text>
<text x="265.4" y="142.7">DI</text>
<text x="442.4" y="140" transform="rotate(-90 442.4 140)">6</text>
<text x="445.9" y="140" transform="rotate(-90 445.9 140)">5</text>
<text x="449.4" y="140" transform="rotate(-90 449.4 140)">4</text>
<text x="453" y="140" transform="rotate(-90 453 140)">3</text>
<text x="456.5" y="140" transform="rotate(-90 456.5 140)">2</text>
<text x="460" y="140" transform="rotate(-90 460 140)">1</text>
<text x="348.2" y="149.2">TX8</text>
<text x="36.2" y="151.2" transform="rotate(-90 36.2 151.2)">left_servo</text>
<text x="60.9" y="151.2" transform="rotate(-90 60.9 151.2)">right_servo</text>
<text x="85.6" y="151.2" transform="rotate(-90 85.6 151.2)">aux_servo</text>
<text x="110.3" y="151.2" transform="rotate(-90 110.3 151.2)">deploy_servo</text>
<text x="253.3" y="153.3">left_servo</text>
<text x="348.2" y="152.7">RX8</text>
<text x="190.1" y="159.4" transform="rotate(-90 190.1 159.4)">1</text>
<text x="193.7" y="159.4" transform="rotate(-90 193.7 159.4)">2</text>
<text x="247.9" y="160.3">deploy_servo</text>
<text x="251" y="156.8">right_servo</text>
<text x="456.5" y="159" transform="rotate(-90 456.5 159)">RX7</text>
<text x="460" y="158.7" transform="rotate(-90 460 158.7)">TX7</text>
<text x="161.9" y="164" transform="rotate(-90 161.9 164)">2</text>
<text x="163.7" y="167.5" transform="rotate(-90 163.7 167.5)">2</text>
<text x="165.5" y="164" transform="rotate(-90 165.5 164)">1</text>
<text x="167.2" y="167.5" transform="rotate(-90 167.2 167.5)">1</text>
<text x="188.4" y="162.9" transform="rotate(-90 188.4 162.9)">1</text>
<text x="191.9" y="162.9" transform="rotate(-90 191.9 162.9)">2</text>
<text x="252.7" y="163.9">aux_servo</text>
<text x="449.4" y="162.8" transform="rotate(-90 449.4 162.8)">SCL_2</text>
<text x="453" y="163.4" transform="rotate(-90 453 163.4)">SDA_2</text>
<text x="348.2" y="173.9">RX7</text>
<text x="348.2" y="170.3">TX7</text>
<text x="262.8" y="185">RX3</text>
<text x="263" y="181.5">TX3</text>
<text x="348.2" y="184.4">SDA_2</text>
<text x="262.8" y="188.5">RX4</text>
<text x="348.2" y="191.6">RunPow</text>
<text x="348.2" y="188">SCL_2</text>
<text x="262.4" y="195.6">SDA</text>
<text x="263" y="192.1">TX4</text>
<text x="263" y="199.1">SCL</text>
<text x="263" y="202.7">TX5</text>
<text x="348.2" y="198.6">RX5</text>
<text x="442.3" y="216.8">5</text>
<text x="445.8" y="218.5">5</text>
<text x="449.4" y="221.1" transform="rotate(-90 449.4 221.1)">1</text>
<text x="453" y="221.1" transform="rotate(-90 453 221.1)">2</text>
<text x="455.3" y="218.5">4</text>
<text x="456.5" y="221.1" transform="rotate(-90 456.5 221.1)">3</text>
<text x="458.8" y="216.8">6</text>
<text x="447.7" y="224.6" transform="rotate(-90 447.7 224.6)">1</text>
<text x="451.2" y="224.6" transform="rotate(-90 451.2 224.6)">2</text>
<text x="454.7" y="224.6" transform="rotate(-90 454.7 224.6)">3</text>
<text x="454.7" y="236.6" transform="rotate(-90 454.7 236.6)">RX1</text>
<text x="170" y="249.8">Runcam +</text>
<text x="69.6" y="255.2" transform="rotate(-90 69.6 255.2)">Vr</text>
<text x="170" y="253.3">Runcam -</text>
<text x="442.3" y="264.4">5</text>
<text x="445.8" y="266.2">5</text>
<text x="449.4" y="268.7" transform="rotate(-90 449.4 268.7)">1</text>
<text x="453" y="268.7" transform="rotate(-90 453 268.7)">2</text>
<text x="455.3" y="266.2">4</text>
<text x="456.5" y="268.7" transform="rotate(-90 456.5 268.7)">3</text>
<text x="458.8" y="264.4">6</text>
<text x="110.1" y="271.5">RunPow</text>
<text x="255.4" y="271.6" transform="rotate(-90 255.4 271.6)">2 Runcam +</text>
<text x="257.2" y="275.1" transform="rotate(-90 257.2 275.1)">2</text>
<text x="258.9" y="271.6" transform="rotate(-90 258.9 271.6)">1 Runcam -</text>
<text x="260.7" y="275.1" transform="rotate(-90 260.7 275.1)">1</text>
<text x="301.3" y="271.6" transform="rotate(-90 301.3 271.6)">2</text>
<text x="303" y="275.1" transform="rotate(-90 303 275.1)">2</text>
<text x="304.8" y="271.6" transform="rotate(-90 304.8 271.6)">1</text>
<text x="306.6" y="275.1" transform="rotate(-90 306.6 275.1)">1</text>
<text x="345.4" y="271.6" transform="rotate(-90 345.4 271.6)">2</text>
<text x="347.1" y="275.1" transform="rotate(-90 347.1 275.1)">2</text>
<text x="348.9" y="271.6" transform="rotate(-90 348.9 271.6)">1</text>
<text x="350.7" y="275.1" transform="rotate(-90 350.7 275.1)">1</text>
<text x="447.7" y="272.2" transform="rotate(-90 447.7 272.2)">1</text>
<text x="451.2" y="272.2" transform="rotate(-90 451.2 272.2)">2</text>
<text x="454.7" y="272.2" transform="rotate(-90 454.7 272.2)">3</text>
<text x="250" y="282">3</text>
<text x="253.5" y="283.8">3</text>
<text x="259.5" y="283.8">4</text>
<text x="263" y="282">4</text>
<text x="295.9" y="282">3</text>
<text x="299.4" y="283.8">3</text>
<text x="305.4" y="283.8">4</text>
<text x="308.9" y="282">4</text>
<text x="340" y="282">3</text>
<text x="343.5" y="283.8">3</text>
<text x="349.5" y="283.8">4</text>
<text x="353" y="282">4</text>
<text x="454.7" y="285.1" transform="rotate(-90 454.7 285.1)">DI</text>
</g>
<g font-size="3.2">
<text x="112.6" y="68.7">+7V</text>
<text x="192.4" y="68.6">+5V</text>
<text x="384.3" y="71.3">+5V</text>
<text x="259" y="72.8">+5V</text>
<text x="306.7" y="74.8">+5V</text>
<text x="156.6" y="78.4" transform="rotate(-90 156.6 78.4)">2</text>
<text x="458.4" y="87.1">+5V</text>
<text x="33.5" y="93.2">+7V</text>
<text x="46.8" y="93.2">VBAT</text>
<text x="73" y="93.2">+5VS</text>
<text x="87.3" y="93.2">VBAT</text>
<text x="349.4" y="116.2">+3.3V</text>
<text x="353" y="119.8">+3.3V</text>
<text x="365.3" y="123.3">+5V</text>
<text x="40.3" y="147.3">+5VS</text>
<text x="65" y="147.3">+5VS</text>
<text x="89.7" y="147.3">+5VS</text>
<text x="114.4" y="147.3">+5VS</text>
<text x="460.1" y="157.7">+5V</text>
<text x="149.2" y="241.1">VBAT</text>
<text x="453.1" y="242.4">+5V</text>
<text x="41.9" y="247.8">VBAT</text>
<text x="453.1" y="290">+5V</text>
</g>
<g font-size="3.2" fill="#8d2323">
<text x="45.2" y="161.2" transform="rotate(-90 45.2 161.2)">V+</text>
<text x="69.8" y="161.2" transform="rotate(-90 69.8 161.2)">V+</text>
<text x="94.5" y="161.2" transform="rotate(-90 94.5 161.2)">V+</text>
<text x="119.2" y="161.2" transform="rotate(-90 119.2 161.2)">V+</text>
<text x="41.6" y="162.4" transform="rotate(-90 41.6 162.4)">SIG</text>
<text x="48.7" y="163.7" transform="rotate(-90 48.7 163.7)">GND</text>
<text x="66.3" y="162.4" transform="rotate(-90 66.3 162.4)">SIG</text>
<text x="73.4" y="163.7" transform="rotate(-90 73.4 163.7)">GND</text>
<text x="91" y="162.4" transform="rotate(-90 91 162.4)">SIG</text>
<text x="98.1" y="163.7" transform="rotate(-90 98.1 163.7)">GND</text>
<text x="115.7" y="162.4" transform="rotate(-90 115.7 162.4)">SIG</text>
<text x="122.8" y="163.7" transform="rotate(-90 122.8 163.7)">GND</text>
</g>
<g font-size="2.5" fill="#8d2323">
<text x="40.2" y="154.7" transform="rotate(-90 40.2 154.7)">W</text>
<text x="43.7" y="154.7" transform="rotate(-90 43.7 154.7)">R</text>
<text x="47.3" y="154.7" transform="rotate(-90 47.3 154.7)">B</text>
<text x="64.9" y="154.7" transform="rotate(-90 64.9 154.7)">W</text>
<text x="68.4" y="154.7" transform="rotate(-90 68.4 154.7)">R</text>
<text x="72" y="154.7" transform="rotate(-90 72 154.7)">B</text>
<text x="89.6" y="154.7" transform="rotate(-90 89.6 154.7)">W</text>
<text x="93.1" y="154.7" transform="rotate(-90 93.1 154.7)">R</text>
<text x="96.7" y="154.7" transform="rotate(-90 96.7 154.7)">B</text>
<text x="114.3" y="154.7" transform="rotate(-90 114.3 154.7)">W</text>
<text x="117.8" y="154.7" transform="rotate(-90 117.8 154.7)">R</text>
<text x="121.4" y="154.7" transform="rotate(-90 121.4 154.7)">B</text>
</g>
<g font-size="2.1" fill="#840000">
<text x="319.5" y="115.9">3V3(250MA_MAX)</text>
<text x="333.4" y="119.4">3V3</text>
<text x="339.9" y="118.3">3.3v</text>
<text x="339.9" y="114.8">3.3v</text>
<text x="272.1" y="123.6">GND</text>
<text x="333.4" y="122.9">VIN</text>
<text x="341.2" y="121.8">VIN</text>
<text x="272.3" y="128.9">0</text>
<text x="280.1" y="130">0/PWM/RX1/CS1</text>
<text x="280.1" y="126.5">GND</text>
<text x="329.6" y="130">41/A17</text>
<text x="342.5" y="128.9">41</text>
<text x="272.3" y="132.4">1</text>
<text x="272.3" y="136">2</text>
<text x="280.1" y="133.5">1/PWM/TX1/MISO1</text>
<text x="280.1" y="137.1">2/PWM/OUT2</text>
<text x="314.4" y="137.1">39/A15/MISO1/OUT1A</text>
<text x="329.6" y="133.5">40/A16</text>
<text x="342.5" y="136">39</text>
<text x="342.5" y="132.4">40</text>
<text x="272.3" y="139.5">3</text>
<text x="272.3" y="143">4</text>
<text x="280.1" y="140.6">3/PWM/LRCLK2</text>
<text x="319.5" y="140.6">38/A14/CS1/IN1</text>
<text x="342.5" y="143">37</text>
<text x="342.5" y="139.5">38</text>
<text x="272.3" y="146.5">5</text>
<text x="280.1" y="144.1">4/PWM/BCLK2</text>
<text x="280.1" y="147.6">5/PWM/IN2</text>
<text x="325.8" y="147.6">36/PWM/CS</text>
<text x="325.8" y="144.1">37/PWM/CS</text>
<text x="342.5" y="146.5">36</text>
<text x="272.3" y="150.1">6</text>
<text x="272.3" y="153.6">7</text>
<text x="280.1" y="151.2">6/PWM/OUT1D</text>
<text x="280.1" y="154.7">7/PWM/OUT1A/RX2</text>
<text x="329.6" y="154.7">34/RX8</text>
<text x="329.6" y="151.2">35/TX8</text>
<text x="342.5" y="153.6">34</text>
<text x="342.5" y="150.1">35</text>
<text x="272.3" y="157.1">8</text>
<text x="272.3" y="160.7">9</text>
<text x="280.1" y="158.2">8/PWM/IN1/TX2</text>
<text x="280.1" y="161.7">9/PWM/OUT1C</text>
<text x="322" y="158.2">33/PWM/MCLK2</text>
<text x="327.1" y="161.7">32/OUT1B</text>
<text x="342.5" y="160.7">32</text>
<text x="342.5" y="157.1">33</text>
<text x="272.3" y="164.2">10</text>
<text x="272.3" y="167.7">11</text>
<text x="280.1" y="165.3">10/PWM/MQSR/CS</text>
<text x="328.4" y="165.3">31/CTX3</text>
<text x="342.5" y="167.7">30</text>
<text x="342.5" y="164.2">31</text>
<text x="272.3" y="171.2">12</text>
<text x="280.1" y="168.8">11/MOSI</text>
<text x="280.1" y="172.3">12/MQSL/MISO</text>
<text x="324.6" y="172.3">29/PWM/TX7</text>
<text x="328.4" y="168.8">30/CRX3</text>
<text x="342.5" y="171.2">29</text>
<text x="272.3" y="174.8">13</text>
<text x="272.3" y="178.3">14</text>
<text x="280.1" y="175.9">13/SCK</text>
<text x="280.1" y="179.4">14/A0/PWM/TX3/SPDIFOUT</text>
<text x="323.3" y="179.4">27/A13/SCK1</text>
<text x="324.6" y="175.9">28/PWM/RX7</text>
<text x="342.5" y="178.3">27</text>
<text x="342.5" y="174.8">28</text>
<text x="272.3" y="181.8">15</text>
<text x="272.3" y="185.3">16</text>
<text x="280.1" y="182.9">15/A1/PWM/RX3/SPDIFIN</text>
<text x="322" y="182.9">26/A12/MOSI1</text>
<text x="342.5" y="185.3">25</text>
<text x="342.5" y="181.8">26</text>
<text x="272.3" y="188.9">17</text>
<text x="280.1" y="186.4">16/A2/RX4/SCL1</text>
<text x="280.1" y="190">17/A3/TX4/SDA1</text>
<text x="313.1" y="190">24/A10/PWM/SCL2/TX6</text>
<text x="313.1" y="186.4">25/A11/PWM/SDA2/RX6</text>
<text x="342.5" y="188.9">24</text>
<text x="272.3" y="192.4">18</text>
<text x="272.3" y="195.9">19</text>
<text x="280.1" y="193.5">18/A4/PWM/SDA</text>
<text x="280.1" y="197">19/A5/PWM/SCL</text>
<text x="318.2" y="193.5">23/A9/PWM/MCLK1</text>
<text x="325.8" y="197">22/A8/PWM</text>
<text x="342.5" y="195.9">22</text>
<text x="342.5" y="192.4">23</text>
<text x="272.3" y="199.5">20</text>
<text x="280.1" y="200.6">20/A6/TX5/LRCLK1</text>
<text x="318.2" y="200.6">21/A7/RX5/BCLK1</text>
<text x="342.5" y="199.5">21</text>
</g>
<g font-size="1.8" fill="#800">
<text x="340.4" y="125.1">GND</text>
<text x="333.9" y="126.5">GND</text>
<text x="340.4" y="202.7">GND</text>
<text x="333.9" y="204.1">GND</text>
</g>
</svg>
